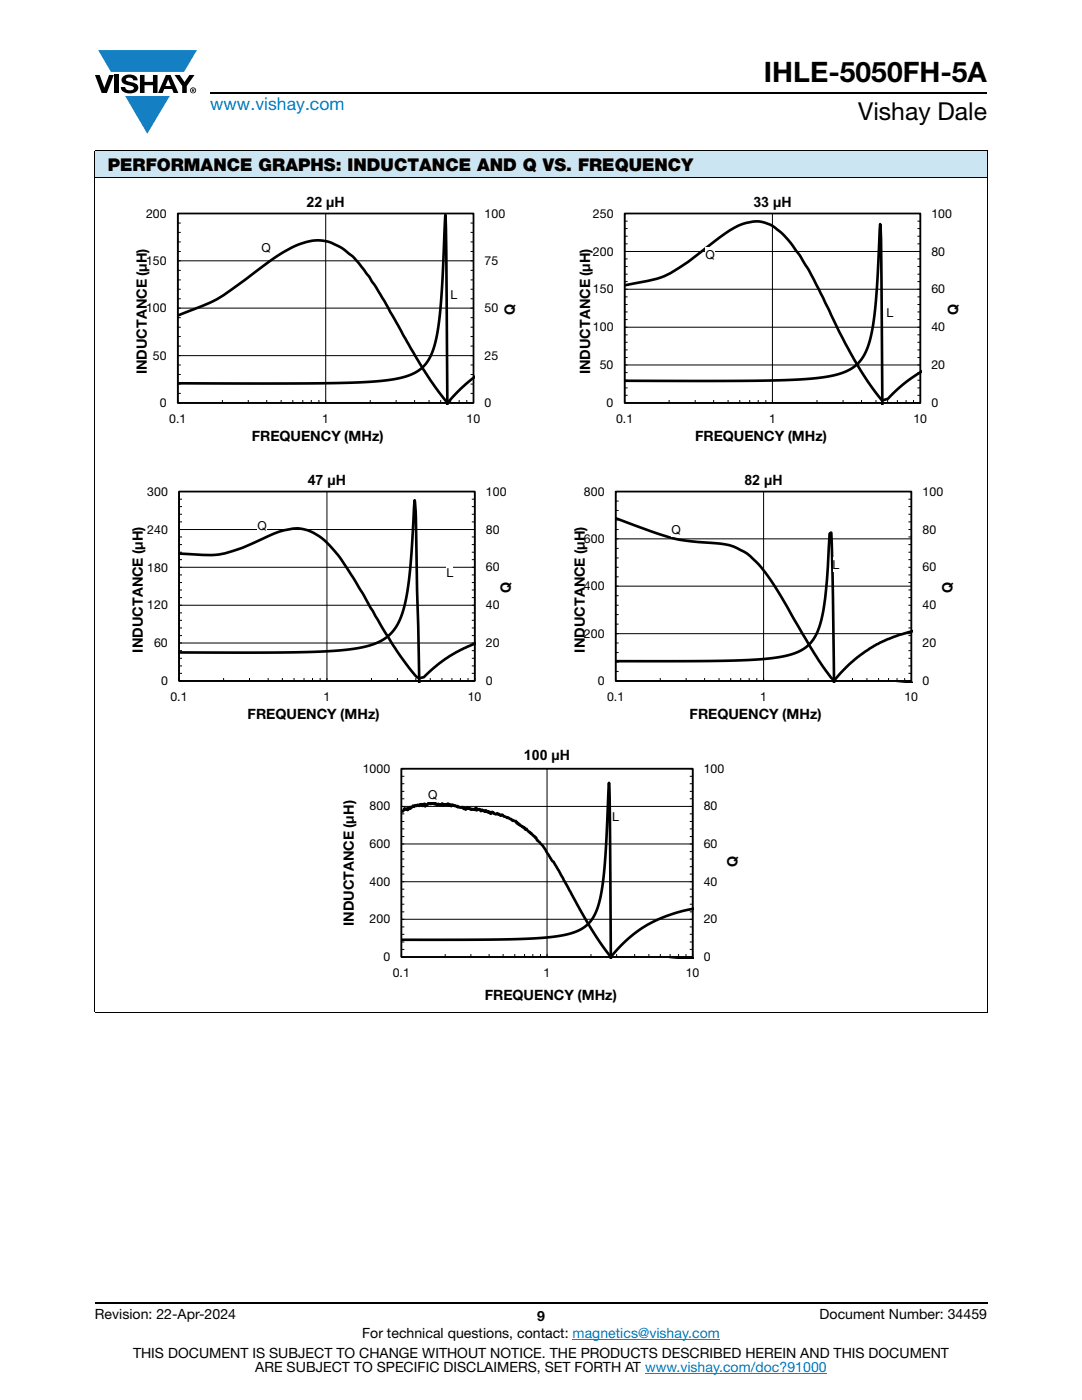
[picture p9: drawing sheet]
<svg xmlns="http://www.w3.org/2000/svg" width="216mm" height="279mm" viewBox="0 0 216 279" stroke-linecap="round" stroke-linejoin="round" font-family="sans-serif">
<g fill="#147fc3">
<path d="M19.6 10h19.7l-2.6 4.3h-1.1h-13.5z"/>
<path d="M25 19.2h8.9l-4.5 7.5z"/>
</g>
<g fill="#000">
<path d="M18.9 15h1l.9 2.5 1-2.5h.9l-1.4 3.6h-1zM22.9 15h.9v3.6h-.9zM24.6 15.3a2.1 2.1 0 0 1 2.8 .3l.1 .4h-.9a.79 .79 0 0 0-.7-.5 .79 .79 0 0 0-.8 .4l.3 .3 1 .2a1.08 1.08 0 0 1 1.2 1 1.08 1.08 0 0 1-1.1 1.2 1.73 1.73 0 0 1-2.4-1.2h.9a.96 .96 0 0 0 .8 .6 .96 .96 0 0 0 .9-.4 1.31 1.31 0 0 0-1.2-.6 1.03 1.03 0 0 1-1.1-.6 1.03 1.03 0 0 1 .2-1.1zM27.9 15h.9v1.3h1.7v-1.3h.9v3.6h-.9v-1.6h-1.7v1.6h-.9zM34.8 15h1.1l.9 1.4 1-1.4h1l-1.5 2.2v1.4h-.9v-1.4z"/>
<path d="M33.6 15.9l.5 1.3h-1.1zM33.1 15l-1.6 3.6h1l.3-.8h1.5l.3 .8h1l-1.6-3.6z"/>
<path d="M38.4 17.8h.2v.2h-.2zM38.3 17.7v.7h.1v-.3l.4 .3-.2-.3 .2-.2-.1-.2z"/>
<path d="M38.1 18a.46 .46 0 0 1 .9 0 .46 .46 0 0 1-.9 0zM37.9 18a.6 .6 0 0 0 1.2 0 .6 .6 0 0 0-1.2 0z"/>
</g>
<path d="M42 18.6h155M18.9 260h178.1" fill="none" stroke="#000" stroke-width=".36"/>
<path d="M114.3 267.3h29.3M128.7 274h36.3" fill="none" stroke="#007ec4" stroke-width=".2"/>
<path d="M18.9 30h178.1v5.5h-178.1z" fill="#cce5f3"/>
<g fill="none" stroke="#000" stroke-width=".2">
<path d="M18.9 30h178.1M18.9 35.5h178.1M18.9 30.1v171.8M197 30.1v171.8M35.5 42.6h59v37.8h-59zM35.5 52.1h59M35.5 59.6h.6M35.5 57.7h.6M35.5 55.9h.6M35.5 54h.6M35.5 50.2h.6M35.5 48.3h.6"/>
<path d="M35.5 46.4h.6M35.5 44.5h.6M65 42.6v37.8M93.9 59.6h.6M93.9 57.7h.6M93.9 55.9h.6M93.9 54h.6M93.9 50.2h.6M93.9 48.3h.6M93.9 46.4h.6M93.9 44.5h.6M35.5 71h59"/>
<path d="M35.5 61.5h59M35.5 78.5h.6M35.5 76.6h.6M35.5 74.7h.6M35.5 72.8h.6M35.5 69.1h.6M35.5 67.2h.6M35.5 65.3h.6M35.5 63.4h.6M44.4 79.8v.6M49.5 79.8v.6M53.2 79.8v.6"/>
<path d="M56.1 79.8v.6M58.4 79.8v.6M60.4 79.8v.6M62.1 79.8v.6M63.6 79.8v.6M73.9 79.8v.6M79 79.8v.6M82.7 79.8v.6M85.6 79.8v.6M87.9 79.8v.6M89.9 79.8v.6M91.6 79.8v.6"/>
<path d="M93.1 79.8v.6M93.9 78.5h.6M93.9 76.6h.6M93.9 74.7h.6M93.9 72.8h.6M93.9 69.1h.6M93.9 67.2h.6M93.9 65.3h.6M93.9 63.4h.6M18.9 202h178.1"/>
</g>
<path d="M35.5 42.6h59v37.8h-59z" fill="none" stroke="#000" stroke-width=".35"/>
<path d="M35.5 76.5h25.2l11.8-.2 3.8-.3 3-.4 2.3-.7 1.7-.8 1.4-1.2 1.1-1.6 .8-1.9 .7-3 .8-7.6 .8-15.9 .4 37.8M35.5 63l1.6-.7a33.3 33.3 0 0 0 11.7-6.4l1.8-1.3a34.3 34.3 0 0 1 9.8-6.1 8.6 8.6 0 0 1 9.1 2 20.1 20.1 0 0 1 4 4.5l3.2 5.1 3.9 6.9 3.8 6.6 2.2 3.4 2.2 2.8a.58 .58 0 0 0 .5 .4 .58 .58 0 0 0 .6-.5l2.5-2.5 2.4-2" fill="none" stroke="#000" stroke-width=".53"/>
<g fill="#fff">
<path d="M89.9 57.3h1.4v2.9h-1.4z"/>
<path d="M52.2 48h1.9v2.9h-1.9z"/>
</g>
<g fill="none" stroke="#000" stroke-width=".2">
<path d="M124.6 42.6h59.1v37.8h-59.1zM124.6 57.7h59.1M124.6 50.2h59.1M124.6 59.2h.6M124.6 56.2h.6M124.6 54.7h.6M124.6 53.2h.6M124.6 51.7h.6M124.6 48.7h.6M124.6 47.1h.6M124.6 45.6h.6M124.6 44.1h.6"/>
<path d="M154.1 42.6v37.8M183.1 59.2h.6M183.1 56.2h.6M183.1 54.7h.6M183.1 53.2h.6M183.1 51.7h.6M183.1 48.7h.6M183.1 47.1h.6M183.1 45.6h.6M183.1 44.1h.6M124.6 72.8h59.1M124.6 65.3h59.1"/>
<path d="M124.6 78.9h.6M124.6 77.4h.6M124.6 75.9h.6M124.6 74.4h.6M124.6 71.4h.6M124.6 69.8h.6M124.6 68.3h.6M124.6 66.8h.6M124.6 63.8h.6M124.6 62.3h.6M124.6 60.8h.6M133.5 79.8v.6"/>
<path d="M138.7 79.8v.6M142.4 79.8v.6M145.3 79.8v.6M147.6 79.8v.6M149.6 79.8v.6M151.3 79.8v.6M152.8 79.8v.6M163 79.8v.6M168.2 79.8v.6M171.9 79.8v.6M174.8 79.8v.6M177.1 79.8v.6"/>
<path d="M179.1 79.8v.6M180.8 79.8v.6M182.3 79.8v.6M183.1 78.9h.6M183.1 77.4h.6M183.1 75.9h.6M183.1 74.4h.6M183.1 71.4h.6M183.1 69.8h.6M183.1 68.3h.6M183.1 66.8h.6M183.1 63.8h.6"/>
<path d="M183.1 62.3h.6M183.1 60.8h.6"/>
</g>
<path d="M124.6 42.6h59v37.8h-59z" fill="none" stroke="#000" stroke-width=".35"/>
<path d="M124.6 56.9l1.7-.3a21.5 21.5 0 0 0 8.3-2.6l2.8-1.9 2.8-2.1a30.2 30.2 0 0 1 8.3-5.4 7 7 0 0 1 7.4 1.9l2.1 2.3 1.5 2.1 1.8 2.9 2.9 5.6 3.1 6.6 2.5 4.6 2.8 4.7 2.8 3.9a.99 .99 0 0 0 1.6 .4l3.6-3.2 3.3-2.3M124.6 76h23.5l11.2-.3 3.9-.3 2.9-.4 2.2-.7 1.8-.9a9.9 9.9 0 0 0 3.8-6.8l.6-3.4 .3-4 .8-14.5 .2 4.1 .3 31.9" fill="none" stroke="#000" stroke-width=".53"/>
<g fill="#fff">
<path d="M176.9 60.9h1.4v2.9h-1.4z"/>
<path d="M140.8 49.4h1.9v2.9h-1.9z"/>
</g>
<g fill="none" stroke="#000" stroke-width=".2">
<path d="M35.7 98.1v37.8h59v-37.8M35.7 98.1h59M35.7 99.6h.6M65.2 98.1v37.8M94.1 99.6h.6M35.7 113.2h59M35.7 105.7h59M35.7 119.3h.6M35.7 117.7h.6M35.7 116.3h.6M35.7 114.7h.6M35.7 111.7h.6"/>
<path d="M35.7 110.2h.6M35.7 108.7h.6M35.7 107.2h.6M35.7 104.2h.6M35.7 102.6h.6M35.7 101.1h.6M94.1 119.3h.6M94.1 117.7h.6M94.1 116.3h.6M94.1 114.7h.6M94.1 111.7h.6M94.1 110.2h.6"/>
<path d="M94.1 108.7h.6M94.1 107.2h.6M94.1 104.2h.6M94.1 102.6h.6M94.1 101.1h.6M35.7 128.3h59M35.7 120.8h59M35.7 134.4h.6M35.7 132.9h.6M35.7 131.4h.6M35.7 129.9h.6M35.7 126.8h.6"/>
<path d="M35.7 125.3h.6M35.7 123.8h.6M35.7 122.3h.6M44.6 135.3v.6M49.8 135.3v.6M53.5 135.3v.6M56.3 135.3v.6M58.7 135.3v.6M60.7 135.3v.6M62.4 135.3v.6M63.9 135.3v.6M74.1 135.3v.6"/>
<path d="M79.3 135.3v.6M83 135.3v.6M85.9 135.3v.6M88.2 135.3v.6M90.2 135.3v.6M91.9 135.3v.6M93.4 135.3v.6M94.1 134.4h.6M94.1 132.9h.6M94.1 131.4h.6M94.1 129.9h.6M94.1 126.8h.6"/>
<path d="M94.1 125.3h.6M94.1 123.8h.6M94.1 122.3h.6"/>
</g>
<path d="M35.7 98.1h59v37.8h-59z" fill="none" stroke="#000" stroke-width=".35"/>
<path d="M35.7 110.5l2.5 .1a21.6 21.6 0 0 0 13.1-2.6 19.3 19.3 0 0 1 7.9-2.6 10.7 10.7 0 0 1 7.6 4.6l1.2 1.5 2.6 4 7.8 13.2 3.3 4.7a4.5 4.5 0 0 0 2.1 1.9 3.3 3.3 0 0 0 2-1.3l1.9-1.7 2-1.3 2.9-1.6 2.4-1M35.7 130.2h22.3l10.3-.4 3.5-.5 2.8-.8 2-.9 1.6-1.4a14.9 14.9 0 0 0 3-7.9l.8-6.3 .7-12.2a223.3 223.3 0 0 1 .5 17l.5 19.4" fill="none" stroke="#000" stroke-width=".53"/>
<g fill="#fff">
<path d="M89.1 112.8h1.4v2.9h-1.4z"/>
<path d="M51.4 103.5h1.9v2.9h-1.9z"/>
</g>
<g fill="none" stroke="#000" stroke-width=".2">
<path d="M122.9 98.1v37.8h59v-37.8M152.4 98.1v37.8M181.3 99.6h.6M181.9 98.1h-59M122.9 113.2h.5M122.9 105.7h.5M122.9 118.9h.5M122.9 115.1h.5M122.9 111.4h.5M122.9 109.4h.5M122.9 103.8h.5M122.9 101.9h.5"/>
<path d="M122.9 100h.5M181.3 119.3h.6M181.3 117.7h.6M181.3 116.3h.6M181.3 114.7h.6M181.3 113.2h.6M181.3 111.7h.6M181.3 110.2h.6M181.3 108.7h.6M181.3 107.2h.6M181.3 105.7h.6M181.3 104.2h.6"/>
<path d="M181.3 102.6h.6M181.3 101.1h.6M181.9 117h-59M181.9 107.5h-59M122.9 126.5h59M122.9 128.3h.5M122.9 120.8h.5M122.9 134h.5M122.9 132.1h.5M122.9 130.2h.5M122.9 124.6h.5M122.9 122.7h.5"/>
<path d="M131.7 135.3v.6M136.9 135.3v.6M140.6 135.3v.6M143.5 135.3v.6M145.8 135.3v.6M147.8 135.3v.6M149.5 135.3v.6M151 135.3v.6M161.3 135.3v.6M166.4 135.3v.6M170.1 135.3v.6M173 135.3v.6"/>
<path d="M175.3 135.3v.6M177.3 135.3v.6M179 135.3v.6M180.5 135.3v.6M181.3 134.4h.6M181.3 132.9h.6M181.3 131.4h.6M181.3 129.9h.6M181.3 128.3h.6M181.3 126.8h.6M181.3 125.3h.6M181.3 123.8h.6"/>
<path d="M181.3 122.3h.6M181.3 120.8h.6"/>
</g>
<path d="M122.9 98.1h59v37.8h-59z" fill="none" stroke="#000" stroke-width=".35"/>
<path d="M122.9 103.4a92.2 92.2 0 0 0 12.9 4.4l3.3 .4a26.8 26.8 0 0 1 7.6 1 14.8 14.8 0 0 1 6.1 5.2l2.7 4.1 6.9 11.8 3 4.4a1.41 1.41 0 0 0 1.2 .9l3.3-3.4 3.8-2.8 3.4-1.9 2.6-.9 2.4-.6M122.9 132l16.7-.1 8.5-.1 6-.5 3.9-.7a7.9 7.9 0 0 0 5.8-6.5 87.6 87.6 0 0 0 1.7-17v-.5l.3-.3 .3 8.2 .3 21.7" fill="none" stroke="#000" stroke-width=".53"/>
<g fill="#fff">
<path d="M166.1 111.2h1.4v2.9h-1.4z"/>
<path d="M134 104.2h1.9v2.9h-1.9z"/>
</g>
<g fill="none" stroke="#000" stroke-width=".2">
<path d="M80.1 153.4h58.1v37.6h-58.1zM80.1 159.4h.6M80.1 157.9h.6M80.1 156.4h.6M80.1 154.9h.6M109.2 153.4v37.6M137.6 159.4h.6M137.6 157.9h.6M137.6 156.4h.6M137.6 154.9h.6M80.1 176h58.1M80.1 168.4h58.1"/>
<path d="M80.1 160.9h58.1M80.1 179h.6M80.1 177.4h.6M80.1 174.4h.6M80.1 173h.6M80.1 171.4h.6M80.1 170h.6M80.1 167h.6M80.1 165.4h.6M80.1 163.9h.6M80.1 162.4h.6M137.6 179h.6"/>
<path d="M137.6 177.4h.6M137.6 174.4h.6M137.6 173h.6M137.6 171.4h.6M137.6 170h.6M137.6 167h.6M137.6 165.4h.6M137.6 163.9h.6M137.6 162.4h.6M80.1 183.5h58.1M80.1 189.5h.6M80.1 188h.6"/>
<path d="M80.1 186.5h.6M80.1 185h.6M80.1 182h.6M80.1 180.5h.6M88.8 190.4v.6M94 190.4v.6M97.6 190.4v.6M100.4 190.4v.6M102.7 190.4v.6M104.7 190.4v.6M106.3 190.4v.6M107.8 190.4v.6"/>
<path d="M117.9 190.4v.6M123 190.4v.6M126.6 190.4v.6M129.5 190.4v.6M131.8 190.4v.6M133.7 190.4v.6M135.4 190.4v.6M136.9 190.4v.6M137.6 189.5h.6M137.6 188h.6M137.6 186.5h.6M137.6 185h.6"/>
<path d="M137.6 182h.6M137.6 180.5h.6"/>
</g>
<path d="M80.1 153.4h58.1v37.6h-58.1z" fill="none" stroke="#000" stroke-width=".35"/>
<path d="M80.1 162l.1-.1a.4 .4 0 0 0 .4-.4l.2-.2 .1 .3 .3-.2 .1 .3 .1-.4 .2 .2 .3-.4 .1 .2 .4-.5 .2 .2 .3-.3a.23 .23 0 0 0 .2 .1 .23 .23 0 0 0 .2-.2l.3 .3 .1-.3h.4l.1-.1 .1 .3 .2-.3 .2-.1 .1 .5 .2-.3 .1 .1 .2-.1 .2-.4 .1 .2h.2l.2 .1 .1-.3 .2 .2 .2-.3 .2 .4 .1-.2 .4 .3 .1-.1 .1 .1 .1-.2 .1 .3 .1-.2 .3 .2 .3-.4 .2 .5 .2-.3 .5 .1 .1-.2h.2l.1 .4 .3-.3 .1 .4 .1-.2 .3-.1 .3 .3 .1-.2 .3 .3 .2-.2 .1 .3 .8-.1 .3 .4 .2-.1 .2 .3 .3-.4 .2 .2 .1-.2 .4 .3 .1-.1 .1 .2 .5-.1 .1 .1 .1-.2 .1 .3 .1-.5 .1 .5 .2-.2h.4l.2 .4 .2-.1a.24 .24 0 0 1 .2-.1 .24 .24 0 0 1 .2 .2l.2-.1 .1 .2 .1-.3 .1 .2 .1-.1 .1 .3 .1-.2 .1 .2 .2-.1 .1 .2 .1-.1 .1 .3 .1-.3 .1 .2 .1-.3 .2 .3 .1-.1 .4 .3 .3-.2 .2 .3 .1-.2 .5 .4 .1-.2h.2l.2 .3 .8 .4 .1-.1 .9 .6 .1-.1 .3 .2h.3l.1 .4 .2-.1 .2 .3 .1-.1 .2 .4 .4 .1 .3 .3 .1-.1 .1 .4 .3 .1 .1-.2 .5 .7 .1-.1 .2 .4 .2-.1 .5 .5 .2 .4 .1-.1 .3 .6 1.1 1 1.7 2.9 .5 .4 6.7 12.1 2.2 3.4 2.2 3.2a.36 .36 0 0 0 .4 .1 .36 .36 0 0 0 .3-.3l3.3-3.4 1.7-1.3 2.1-1.3 2.5-1.3 2.4-.9 4.2-1M80.1 187.6l18.6-.1 9-.3 3.2-.3 2.5-.5 1.8-.6 1.5-.8 1.2-1.2 .9-1.6 .7-2 .6-2.4 .7-7.1 .7-14.5 .4 35.1M138.5 191.2l-1.1 .1" fill="none" stroke="#000" stroke-width=".53"/>
<g fill="#fff">
<path d="M122.1 161.5h1.4v2.9h-1.4z"/>
<path d="M85.4 157h1.9v2.9h-1.9z"/>
</g>
<text font-size="5.6" x="152.4" y="16.4">IHLE-5050FH-5A</text>
<text font-size="4.9" x="171.3" y="24">Vishay Dale</text>
<text font-size="3.5" fill="#007ec4" x="42" y="21.9">www.vishay.com</text>
<text font-size="3.5" x="21.5" y="34.1">PERFORMANCE GRAPHS: INDUCTANCE AND Q VS. FREQUENCY</text>
<g font-size="2.8">
<text x="61.2" y="41.3">22 µH</text>
<text x="150.3" y="41.3">33 µH</text>
<text x="102.7" y="62.9" transform="rotate(-90 102.7 62.9)">Q</text>
<text x="191.2" y="62.9" transform="rotate(-90 191.2 62.9)">Q</text>
<text x="29.3" y="74.7" transform="rotate(-90 29.3 74.7)">INDUCTANCE (µH)</text>
<text x="117.8" y="74.7" transform="rotate(-90 117.8 74.7)">INDUCTANCE (µH)</text>
<text x="50.2" y="87.9">FREQUENCY (MHz)</text>
<text x="138.7" y="87.9">FREQUENCY (MHz)</text>
<text x="61.4" y="96.7">47 µH</text>
<text x="148.5" y="96.7">82 µH</text>
<text x="101.9" y="118.3" transform="rotate(-90 101.9 118.3)">Q</text>
<text x="190.1" y="118.3" transform="rotate(-90 190.1 118.3)">Q</text>
<text x="28.5" y="130.2" transform="rotate(-90 28.5 130.2)">INDUCTANCE (µH)</text>
<text x="116.7" y="130.2" transform="rotate(-90 116.7 130.2)">INDUCTANCE (µH)</text>
<text x="49.4" y="143.4">FREQUENCY (MHz)</text>
<text x="137.6" y="143.4">FREQUENCY (MHz)</text>
<text x="104.6" y="151.6">100 µH</text>
<text x="147.2" y="173.1" transform="rotate(-90 147.2 173.1)">Q</text>
<text x="70.6" y="184.8" transform="rotate(-90 70.6 184.8)">INDUCTANCE (µH)</text>
<text x="96.7" y="199.5">FREQUENCY (MHz)</text>
<text x="18.9" y="263.3">Revision: 22-Apr-2024</text>
<text x="107.2" y="263.6">9</text>
<text x="163.6" y="263.3">Document Number: 34459</text>
<text x="72.3" y="267.1">For technical questions, contact: magnetics@vishay.com</text>
<text x="26.5" y="271">THIS DOCUMENT IS SUBJECT TO CHANGE WITHOUT NOTICE. THE PRODUCTS DESCRIBED HEREIN AND THIS DOCUMENT</text>
<text x="50.9" y="273.8">ARE SUBJECT TO SPECIFIC DISCLAIMERS, SET FORTH AT www.vishay.com/doc?91000</text>
</g>
<g font-size="2.5">
<text x="29.1" y="43.4">200</text>
<text x="96.7" y="43.4">100</text>
<text x="118.3" y="43.4">250</text>
<text x="185.9" y="43.4">100</text>
<text x="29.1" y="52.9">150</text>
<text x="52.2" y="50.4">Q</text>
<text x="96.7" y="52.9">75</text>
<text x="118.3" y="51">200</text>
<text x="140.8" y="51.8">Q</text>
<text x="185.9" y="51">80</text>
<text x="89.9" y="59.7">L</text>
<text x="118.3" y="58.6">150</text>
<text x="185.9" y="58.6">60</text>
<text x="29.1" y="62.3">100</text>
<text x="96.7" y="62.3">50</text>
<text x="176.9" y="63.2">L</text>
<text x="30.5" y="71.8">50</text>
<text x="96.7" y="71.8">25</text>
<text x="118.3" y="66.1">100</text>
<text x="185.9" y="66.1">40</text>
<text x="119.7" y="73.7">50</text>
<text x="185.9" y="73.7">20</text>
<text x="31.9" y="81.2">0</text>
<text x="96.7" y="81.2">0</text>
<text x="121.1" y="81.2">0</text>
<text x="185.9" y="81.2">0</text>
<text x="33.8" y="84.4">0.1</text>
<text x="64.3" y="84.4">1</text>
<text x="93.1" y="84.4">10</text>
<text x="122.9" y="84.4">0.1</text>
<text x="153.5" y="84.4">1</text>
<text x="182.3" y="84.4">10</text>
<text x="29.4" y="98.9">300</text>
<text x="97" y="98.9">100</text>
<text x="116.5" y="98.9">800</text>
<text x="184.1" y="98.9">100</text>
<text x="29.4" y="106.5">240</text>
<text x="51.4" y="105.8">Q</text>
<text x="97" y="106.5">80</text>
<text x="134" y="106.5">Q</text>
<text x="184.1" y="106.5">80</text>
<text x="116.5" y="108.4">600</text>
<text x="166.1" y="113.6">L</text>
<text x="29.4" y="114.1">180</text>
<text x="89.1" y="115.2">L</text>
<text x="97" y="114.1">60</text>
<text x="116.5" y="117.8">400</text>
<text x="184.1" y="114.1">60</text>
<text x="29.4" y="121.6">120</text>
<text x="97" y="121.6">40</text>
<text x="184.1" y="121.6">40</text>
<text x="30.8" y="129.2">60</text>
<text x="97" y="129.2">20</text>
<text x="116.5" y="127.3">200</text>
<text x="184.1" y="129.2">20</text>
<text x="32.1" y="136.7">0</text>
<text x="97" y="136.7">0</text>
<text x="119.3" y="136.7">0</text>
<text x="184.1" y="136.7">0</text>
<text x="34" y="139.9">0.1</text>
<text x="64.5" y="139.9">1</text>
<text x="93.4" y="139.9">10</text>
<text x="121.1" y="139.9">0.1</text>
<text x="151.7" y="139.9">1</text>
<text x="180.5" y="139.9">10</text>
<text x="72.4" y="154.2">1000</text>
<text x="140.4" y="154.2">100</text>
<text x="73.8" y="161.7">800</text>
<text x="85.4" y="159.4">Q</text>
<text x="140.4" y="161.8">80</text>
<text x="122.1" y="163.9">L</text>
<text x="73.8" y="169.3">600</text>
<text x="140.4" y="169.3">60</text>
<text x="73.8" y="176.8">400</text>
<text x="140.4" y="176.8">40</text>
<text x="73.8" y="184.3">200</text>
<text x="140.4" y="184.3">20</text>
<text x="76.5" y="191.8">0</text>
<text x="140.4" y="191.8">0</text>
<text x="78.4" y="194.9">0.1</text>
<text x="108.5" y="194.9">1</text>
<text x="136.8" y="194.9">10</text>
</g>
</svg>
